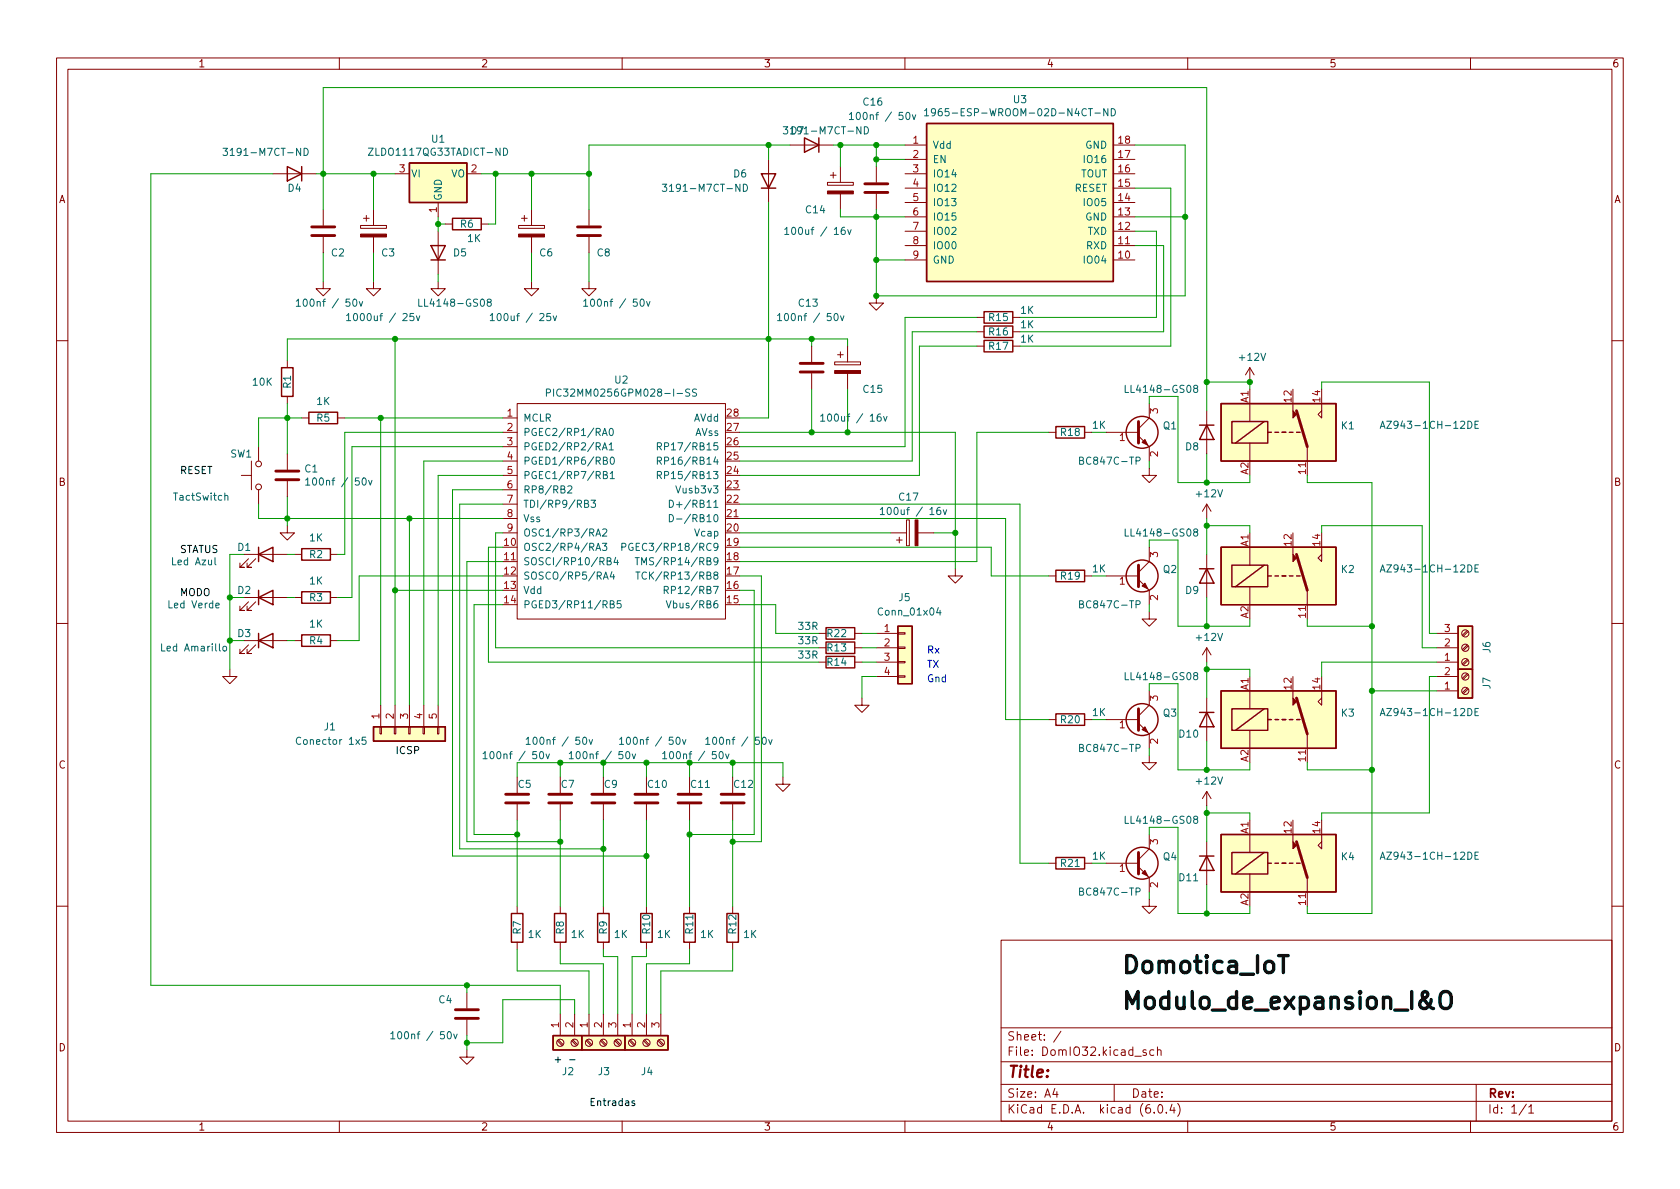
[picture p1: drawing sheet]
<svg xmlns="http://www.w3.org/2000/svg" width="297mm" height="210mm" viewBox="0 0 297 210" stroke-linecap="round" stroke-linejoin="round" font-family="sans-serif">
<g fill="none" stroke="#840000" stroke-width=".18">
<path d="M10 10.2h277v190.1h-277zM12 12.2h273v186.1h-273zM60 10.2v2M110 10.2v2M160 10.2v2M210 10.2v2M260 10.2v2M48.3 30.7h7.6M57.1 37.1v2.8M63.8 39.9h4.5v.5h-4.5zM64.3 38.6h1M64.8 38.1v1"/>
<path d="M66 37.1v2.8M69.8 30.7h2.6M77.5 35.8v2.5M78.7 39.6h1.3M82.5 30.7h2.6M85.1 39.6h1.3M91.7 39.9h4.6v.5h-4.6zM92.2 38.6h1M92.7 38.1v1M94 37.1v2.8M104.1 37.1v2.8M135.9 28.2v7.6"/>
<path d="M139.7 25.6h7.6M146.3 32.3h4.6v.5h-4.6zM146.8 31h1M147.3 30.5v1M148.6 29.5v2.8M148.6 34.3v2.8M154.9 29.5v2.8M154.9 34.3v2.8M160 25.6h3.8M160 38.3h3.8M160 35.8h3.8M160 33.3h3.8"/>
<path d="M160 30.7h3.8M160 28.2h3.8M196.8 25.6h3.9M196.8 38.3h3.9M196.8 35.8h3.9M196.8 33.3h3.9M196.8 30.7h3.9M196.8 28.2h3.9M57.1 49.8v1.2h1.3l-1.3 1.3-1.2-1.3h1.2M57.1 41.9v2.8M66 49.8v1.2h1.3l-1.3 1.3-1.2-1.3h1.2M66 41.9v2.8"/>
<path d="M77.5 49.8v1.2h1.2l-1.2 1.3-1.3-1.3h1.3M77.5 40.9v7.6M94 49.8v1.2h1.2l-1.2 1.3-1.3-1.3h1.3M94 41.9v2.8M104.1 49.8v1.2h1.3l-1.3 1.3-1.2-1.3h1.2M104.1 41.9v2.8M154.9 52.3v1.3h1.3l-1.3 1.3-1.2-1.3h1.2M160 46h3.8M160 43.4h3.8M160 40.9h3.8M172.7 56.1h1.3M172.7 58.7h1.3"/>
<path d="M179.1 56.1h1.2M179.1 58.7h1.2M196.8 46h3.9M196.8 43.4h3.9M196.8 40.9h3.9M10 60.2h2M45.7 79v2.5M50.8 63.7v1.3M50.8 70.1v1.3M53.3 73.9h1.3M59.7 73.9h1.3M88.9 76.4h2.5"/>
<path d="M88.9 73.9h2.5M88.9 79h2.5M91.4 71.4h36.9v38.1h-36.9zM143.5 61.2v2.8M143.5 66v2.8M147.6 64h4.5v.5h-4.5zM148.1 62.7h1M148.6 62.2v1M149.9 61.2v2.8M149.9 66v2.8M172.7 61.2h1.3M179.1 61.2h1.2"/>
<path d="M185.4 76.4h1.3M191.8 76.4h1.2M195.6 76.4h5.7M201.3 77.1l1.9 1.9v2.5M203.2 71.4v2.5l-1.9 1.9M213.4 72.6v7.7M221 65v2.6M221 71.4v3.1M221 78.4v3.1M221 65l-.8 1.3M221 65l.7 1.3M228.6 71.4v1.2"/>
<path d="M231.1 79v5.1M233.7 72.6v1.3l-.7-.6zM233.7 71.4v1.2M285 60.2h2M42.7 84.1h1.7M43.2 98h7.6M43.9 98.8l-1.5 1.5h.8h-.8v-.7M44.4 81.5v5.1M45.2 98.8l-1.5 1.5h.7h-.7v-.7M45.7 86.6v2.5M50.8 93v1.2h1.3l-1.3 1.3-1.3-1.3h1.3M50.8 80.3v2.8"/>
<path d="M50.8 85.1v2.8M52.1 98h1.2M58.4 98h1.3M88.9 94.2h2.5M88.9 99.3h2.5M88.9 91.7h2.5M88.9 81.5h2.5M88.9 84.1h2.5M88.9 86.6h2.5M88.9 89.1h2.5M128.3 91.7h2.5M157.5 94.2h2.8"/>
<path d="M158.5 95.5h1M159 95v1M160.3 91.9h.5v4.6h-.5zM162.3 94.2h2.8M203.2 82.8v1.3h1.3l-1.3 1.2-1.3-1.2h1.3M203.2 96.8v2.5l-1.9 1.9M213.4 89.1v2.6M213.4 98v7.7M213.4 89.1l-.8 1.3M213.4 89.1l.7 1.3M221 96.8v3.1M228.6 96.8v1.2"/>
<path d="M233.7 98v1.3l-.7-.6zM233.7 96.8v1.2M10 110.2h2M40.6 118.4v1.2h1.3l-1.3 1.3-1.2-1.3h1.2M43.2 113.3h7.6M43.2 105.7h7.6M43.9 106.4l-1.5 1.5h.8h-.8v-.7M43.9 114l-1.5 1.6h.8h-.8v-.8M45.2 106.4l-1.5 1.5h.7h-.7v-.7M45.2 114l-1.5 1.6h.7h-.7v-.8M52.1 113.3h1.2M52.1 105.7h1.2"/>
<path d="M58.4 113.3h1.3M58.4 105.7h1.3M144.8 112h1.2M144.8 114.5h1.2M144.8 117.1h1.2M151.1 112h1.3M151.1 114.5h1.3M151.1 117.1h1.3M154.9 112h3.8M154.9 114.5h3.8M154.9 117.1h3.8M154.9 119.6h3.8"/>
<path d="M158.7 119.5h1.3v.3h-1.3zM158.7 117h1.3v.2h-1.3zM158.7 114.4h1.3v.3h-1.3zM158.7 111.9h1.3v.2h-1.3zM168.9 100.6v1.2h1.3l-1.3 1.3-1.3-1.3h1.3M185.4 101.8h1.3M191.8 101.8h1.2M195.6 101.8h5.7M201.3 102.5l1.9 1.9v2.5M203.2 108.2v1.3h1.3l-1.3 1.2-1.3-1.2h1.3M213.4 114.5v2.6M213.4 114.5l-.8 1.3"/>
<path d="M213.4 114.5l.7 1.3M221 103.8v3.1M231.1 104.4v5.1M254 112h3.8M254 114.5h3.8M254 117.1h3.8M254 119.6h3.8M259.4 111.5l-.9 .8M259.4 114l-.9 .9M259.4 116.6l-.9 .8M259.4 119.1l-.9 .9M259.6 111.7l-.9 .8"/>
<path d="M259.6 114.2l-.9 .9M259.6 116.8l-.9 .8M259.6 119.3l-.9 .8M285 110.2h2M67.2 128.5h.2v1.3h-.2zM67.3 124.7v3.8M69.7 128.5h.3v1.3h-.3zM69.8 124.7v3.8M72.3 128.5h.2v1.3h-.2zM72.4 124.7v3.8M74.8 128.5h.3v1.3h-.3zM74.9 124.7v3.8"/>
<path d="M77.3 128.5h.3v1.3h-.3zM77.5 124.7v3.8M91.4 137.4v2.8M99.1 137.4v2.8M106.7 137.4v2.8M114.3 137.4v2.8M121.9 137.4v2.8M129.5 137.4v2.8M138.4 137.4v1.3h1.3l-1.3 1.2-1.2-1.2h1.2M152.4 123.4v1.3h1.3l-1.3 1.3-1.3-1.3h1.3M185.4 127.2h1.3M191.8 127.2h1.2"/>
<path d="M195.6 127.2h5.7M201.3 127.9l1.9 1.9v2.5M203.2 133.6v1.3h1.3l-1.3 1.2-1.3-1.2h1.3M203.2 122.2v2.5l-1.9 1.9M213.4 139.9l-.8 1.3M213.4 123.4v7.7M213.4 139.9v2.6M213.4 139.9l.7 1.3M221 122.2v3.1M221 129.2v3.1M228.6 122.2v1.2M231.1 129.8v5.1"/>
<path d="M233.7 123.4v1.3l-.7-.6zM233.7 122.2v1.2M254 122.2h3.8M259.4 121.7l-.9 .8M259.6 121.8l-.9 .9M91.4 142.2v2.8M99.1 142.2v2.8M106.7 142.2v2.8M114.3 142.2v2.8M121.9 142.2v2.8M129.5 142.2v2.8M185.4 152.6h1.3"/>
<path d="M191.8 152.6h1.2M195.6 152.6h5.7M201.3 153.3l1.9 1.9v2.5M203.2 159v1.3h1.3l-1.3 1.2-1.3-1.2h1.3M203.2 147.6v2.5l-1.9 1.9M213.4 148.8v7.7M221 147.6v3.1M221 154.6v3.1M228.6 147.6v1.2M231.1 155.2v5.1M233 149.5l.7-.7v1.3zM233.7 147.6v1.2"/>
<path d="M10 160.2h2M82.5 175.5v2.8M91.4 160.3v1.2M91.4 166.6v1.3M99.1 160.3v1.2M99.1 166.6v1.3M99.1 179.3v3.8M101.6 179.3v3.8M104.1 179.3v3.8M106.7 160.3v1.2M106.7 166.6v1.3M106.7 179.3v3.8"/>
<path d="M109.2 179.3v3.8M111.8 179.3v3.8M114.3 160.3v1.2M114.3 166.6v1.3M114.3 179.3v3.8M116.8 179.3v3.8M121.9 160.3v1.2M121.9 166.6v1.3M129.5 160.3v1.2M129.5 166.6v1.3M177 166.3h108v32h-108zM285 160.2h2"/>
<path d="M60 198.3v2M82.5 185.7v1.2h1.3l-1.3 1.3-1.2-1.3h1.2M82.5 180.3v2.8M98.6 184l.8 .9M98.7 183.9l.9 .8M101.1 184l.8 .9M101.3 183.9l.8 .8M103.6 184l.9 .9M103.8 183.9l.8 .8M106.2 184l.8 .9M106.3 183.9l.9 .8M108.7 184l.9 .9"/>
<path d="M108.9 183.9l.8 .8M110 198.3v2M111.3 184l.8 .9M111.4 183.9l.9 .8M113.8 184l.8 .9M114 183.9l.8 .8M116.3 184l.9 .9M116.5 183.9l.8 .8M160 198.3v2M177 194.8h108M177 191.8h108M177 187.8h108"/>
<path d="M177 181.8h108M186.5 192.5l-.4 1h1M186.9 193v1M187.6 182.4l-1.3 1.9M197 191.8v3M202.6 185.7l-.3-.1-.2 .2v.3l.5 .1v.4h-.5M204 185.7l-.4-.1-.3 .3v.4l.1 .3h.6M204.1 196.7v.1M204.6 185.8l.3-.2 .3 .1 .1 .9M204.6 185.1v1.5M204.9 195.4l.2-.1a.81 .81 0 0 1 .6 .7 .81 .81 0 0 1-.3 .8h-.2a.81 .81 0 0 1-.6-.6 .81 .81 0 0 1 .3-.8zM206.2 196.7v.1"/>
<path d="M207.2 195.3l-.3 1h.9M207.6 195.8v1M208.2 195.1a1.72 1.72 0 0 1 0 2.3M210 198.3v2M260 198.3v2M261 191.8v6.5M269.9 195.3l-1.3 1.9M270.3 195.8l.4-.5v1.5M270.3 196.8h.9"/>
<circle cx="45.7" cy="86.1" r=".51"/>
<circle cx="45.7" cy="82" r=".51"/>
<circle cx="259.1" cy="117.1" r=".63"/>
<circle cx="259.1" cy="119.6" r=".63"/>
<circle cx="259.1" cy="112" r=".63"/>
<circle cx="259.1" cy="114.5" r=".63"/>
<circle cx="259.1" cy="122.2" r=".63"/>
<circle cx="99.1" cy="184.4" r=".63"/>
<circle cx="101.6" cy="184.4" r=".63"/>
<circle cx="104.1" cy="184.4" r=".63"/>
<circle cx="106.7" cy="184.4" r=".63"/>
<circle cx="109.2" cy="184.4" r=".63"/>
<circle cx="111.8" cy="184.4" r=".63"/>
<circle cx="114.3" cy="184.4" r=".63"/>
<circle cx="116.8" cy="184.4" r=".63"/>
</g>
<g fill="none" stroke="#840000" stroke-width=".25">
<path d="M50.8 29.5l2.5 1.2-2.5 1.3zM53.3 29.5v2.5M72.4 28.8h10.1v7h-10.1zM80 38.6h5.1v2h-5.1zM134.6 30.7h2.6l-1.3 2.6zM134.6 33.3h2.6M142.2 24.4l2.6 1.2-2.6 1.3zM144.8 24.4v2.5M163.8 21.8h33v28h-33zM76.2 43.4h2.5l-1.2 2.6zM76.2 46h2.5M174 55.1h5.1v2h-5.1z"/>
<path d="M174 57.7h5.1v2h-5.1zM49.8 65h2v5.1h-2zM54.6 72.9h5.1v2h-5.1zM174 60.2h5.1v2h-5.1zM186.7 75.4h5.1v2.1h-5.1zM212.1 75.2h2.5M213.4 75.2l1.2 2.5h-2.5zM215.9 71.4h20.3v10.1h-20.3zM217.8 74.5h6.4v3.9h-6.4zM223.5 74.5l-5.1 3.9M224.2 76.4h.6M225.4 76.4h.7"/>
<path d="M226.7 76.4h.6M228 76.4h.6M229.2 76.4h.7M45.7 98l2.6-1.2v2.5zM45.7 96.8v2.5M53.3 97h5.1v2.1h-5.1zM215.9 96.8h20.3v10.1h-20.3zM217.8 99.9h6.4v3.9h-6.4zM223.5 99.9l-5.1 3.9M45.7 105.7l2.6-1.3v2.5zM45.7 113.3l2.6-1.3v2.5zM45.7 104.4v2.5"/>
<path d="M45.7 112v2.5M53.3 112.3h5.1v2h-5.1zM53.3 104.6h5.1v2.1h-5.1zM146 111h5.1v2h-5.1zM146 113.5h5.1v2.1h-5.1zM146 116.1h5.1v2h-5.1zM158.7 110.7h2.6v10.2h-2.6zM186.7 100.8h5.1v2.1h-5.1zM212.1 100.6h2.5M213.4 100.6l1.2 2.5h-2.5zM224.2 101.8h.6M225.4 101.8h.7"/>
<path d="M226.7 101.8h.6M228 101.8h.6M229.2 101.8h.7M257.8 110.7h2.5v7.7h-2.5zM257.8 118.4h2.5v5h-2.5zM66 128.5h12.7v2.6h-12.7zM186.7 126.2h5.1v2.1h-5.1zM212.1 126h2.5M213.4 126l1.2 2.5h-2.5zM215.9 122.2h20.3v10.1h-20.3zM217.8 125.3h6.4v3.9h-6.4zM223.5 125.3l-5.1 3.9"/>
<path d="M224.2 127.2h.6M225.4 127.2h.7M226.7 127.2h.6M228 127.2h.6M229.2 127.2h.7M186.7 151.6h5.1v2.1h-5.1zM212.1 151.4h2.5M213.4 151.4l1.2 2.5h-2.5zM215.9 147.6h20.3v10.1h-20.3zM217.8 150.7h6.4v3.9h-6.4zM223.5 150.7l-5.1 3.9M224.2 152.6h.6"/>
<path d="M225.4 152.6h.7M226.7 152.6h.6M228 152.6h.6M229.2 152.6h.7M90.4 161.5h2.1v5.1h-2.1zM98 161.5h2.1v5.1h-2.1zM105.7 161.5h2v5.1h-2zM113.3 161.5h2v5.1h-2zM120.9 161.5h2v5.1h-2zM128.5 161.5h2.1v5.1h-2.1zM97.8 183.1h5.1v2.6h-5.1zM102.9 183.1h7.6v2.6h-7.6z"/>
<path d="M110.5 183.1h7.6v2.6h-7.6z"/>
<circle cx="201.9" cy="76.4" r="2.82"/>
<circle cx="201.9" cy="101.8" r="2.82"/>
<circle cx="201.9" cy="127.2" r="2.82"/>
<circle cx="201.9" cy="152.6" r="2.82"/>
</g>
<g fill="#ffffc2" stroke="#ffffc2" stroke-width=".18">
<path d="M158.7 110.7h2.6v10.2h-2.6z"/>
<path d="M215.9 71.4h20.3v10.1h-20.3z"/>
<path d="M215.9 96.8h20.3v10.1h-20.3z"/>
<path d="M215.9 147.6h20.3v10.1h-20.3z"/>
<path d="M163.8 21.8h33v28h-33z"/>
<path d="M257.8 110.7h2.5v7.7h-2.5z"/>
<path d="M257.8 118.4h2.5v5h-2.5z"/>
<path d="M215.9 122.2h20.3v10.1h-20.3z"/>
<path d="M72.4 28.8h10.1v7h-10.1z"/>
<path d="M110.5 183.1h7.6v2.6h-7.6z"/>
<path d="M102.9 183.1h7.6v2.6h-7.6z"/>
<path d="M97.8 183.1h5.1v2.6h-5.1z"/>
<path d="M66 128.5h12.7v2.6h-12.7z"/>
</g>
<g fill="none" stroke="#006464" stroke-width=".18">
<path d="M160.3 20l.2-.1a.68 .68 0 0 1 .4 .6 .68 .68 0 0 1-.4 .6l-.2-.1-.1-.3zM163.5 19.6l.3-.4v1.3M165.4 19.8l-.2 .2-.4-.1-.1-.1 .1-.5 .4-.1 .1 .1a.84 .84 0 0 1-.3 1.2h-.2M166.5 19.2l-.4 .1a.86 .86 0 0 0 0 1.2l.5-.1v-.5l-.2-.2-.4 .1-.1 .1M195.9 19.2v1.3l-.7-1.3v1.3M196.5 19.2a.64 .64 0 0 1 .7 .6 .64 .64 0 0 1-.7 .7zM39.4 26.2h.8l-.4 .5 .4 .1v.6l-.2 .1-.6-.1M53.8 26.2a.64 .64 0 0 1 .7 .7 .64 .64 0 0 1-.7 .6zM65.1 26.2h.9l-.9 1.3h.9M89 26.2a.64 .64 0 0 1 .8 .6 .64 .64 0 0 1-.8 .7zM117.1 32.6h.8l-.4 .5 .3 .1v.5l-.2 .1-.5-.1M131.4 32.6a.64 .64 0 0 1 .8 .6 .64 .64 0 0 1-.8 .6z"/>
<path d="M138.5 22.4h.8l-.4 .5 .3 .1v.6l-.2 .1-.5-.1M150.2 20.2l.3-.3v1.2M150.2 21.1h.7M152.8 22.4a.64 .64 0 0 1 .8 .6 .64 .64 0 0 1-.8 .7zM161.3 20.3l.3 .8 .3-.8M163.5 20.5h.7M52.4 53.3l.4-.4v1.3M52.4 54.2h.7M61.3 55.8l.3-.4v1.3M61.3 56.7h.7M62.5 53l.2-.1a.68 .68 0 0 1 .4 .6 .68 .68 0 0 1-.4 .7l-.2-.2-.1-.3zM63.5 53.3l.3 .9 .3-.9"/>
<path d="M73.1 55.4h-.6v.6l.2-.1 .4 .1 .1 .2-.1 .4-.1 .1-.5-.1M73.6 55.9l.3 .8 .3-.8M74 52.9v1.3h.6M86.4 53.4l-.3-.2 .1-.2 .2-.1 .3 .1 .2 .1-.1 .2-.5 .2-.2 .2v.2l.3 .3 .3-.1 .2-.2-.1-.3-.2-.2M86.7 55.8l.3-.4v1.3M86.7 56.7h.7M97.3 55.4h-.6v.6l.1-.1 .5 .1 .1 .2-.1 .4-.2 .1-.4-.1M97.8 55.9l.3 .8 .3-.8M103.2 53.3l.4-.4v1.3M103.2 54.2h.7M113.3 53l.2-.1a.68 .68 0 0 1 .4 .6 .68 .68 0 0 1-.4 .7l-.2-.2-.1-.3zM114.3 53.3l.3 .9 .3-.9"/>
<path d="M137.5 55.8l.3-.4v1.3M137.5 56.7h.7M138.8 40.6l.3-.4v1.3M138.8 41.5h.7M147.6 55.6l.2-.2a.68 .68 0 0 1 .4 .7 .68 .68 0 0 1-.4 .6l-.2-.1-.1-.4zM148.6 55.9l.3 .8 .3-.8M149.3 40.2l-.3 .1a.85 .85 0 0 0 0 1.2l.4-.2 .1-.4-.3-.2h-.3l-.2 .2M149.9 40.6l.3 .9 .3-.9M96.6 69.5l.6-.1 .1-.2v-.3l-.7-.1v1.3M97.9 68.8v1.3M106.5 77l.4-1.2 .4 1.2M106.5 79.6l.4-1.3 .4 1.3"/>
<path d="M106.6 76.7h.6M106.6 79.2h.6M107.7 78.7l.4-.4v1.3M107.7 79.6h.7M107.9 75.8h.1a.68 .68 0 0 1 .5 .6 .68 .68 0 0 1-.5 .6 .84 .84 0 0 1-.1-1.2zM116.2 79l.6-.1 .2-.2-.1-.3-.7-.1v1.3M116.5 79l.5 .6M122 68.9l-.5-.1-.2 .1v.4l.5 .2 .2 .3-.3 .3-.5-.1M123.2 68.9l-.5-.1-.2 .1v.4l.5 .2 .2 .3-.3 .3-.5-.1M145.1 73.6l.4-.4v1.3M145.1 74.5h.7M155.7 73.2l-.4 .1a.85 .85 0 0 0 0 1.2l.4-.1 .1-.5-.2-.2-.4 .1-.1 .1"/>
<path d="M156.2 73.6l.3 .9 .3-.9M198.9 68.1v1.3h.7M211.3 68.7l-.3-.3 .1-.1 .2-.2 .3 .1 .2 .2-.1 .2-.5 .1-.2 .2v.3l.3 .2h.2l.3-.2-.1-.4-.2-.1M244 75.8l.5-1.3 .4 1.3M244.2 75.4h.6M260.8 75.1h.4M261.4 74.5h-.6v1.3h.6M38 98.6v1.1l.2 .2M39.8 87.7l.1-.1 .3 .1 .1 .8M54 84.9l.4-.4v1.3M54 85.8h.8M64.1 84.6l.2-.1a.68 .68 0 0 1 .5 .7 .68 .68 0 0 1-.5 .6l-.2-.1-.1-.4z"/>
<path d="M65.2 84.9l.3 .9 .3-.9M100.4 86l.5-.1 .2 .4-.8 .9h.8M103.4 89.1l.5-.1 .1-.2v-.2l-.6-.1v1.2h.4l.2-.1 .1-.3-.3-.2M104.5 88.5h.8l-.4 .4 .3 .2v.5l-.1 .1-.6-.1M105.4 97.3l.4-1.2 .4 1.2M105.4 94.8l.4-1.3 .4 1.3M105.5 97h.6M105.5 94.4h.6M106.5 96.1h.8l-.4 .5 .3 .1v.5l-.2 .1-.5-.1M106.6 93.7l.4-.2 .3 .4-.8 .9h.8M106.7 81.4h.5l.1-.2v-.2l-.6-.2v1.3h.5l.1-.1 .1-.3-.3-.3M106.7 84l.5-.1 .1-.2v-.2l-.6-.1v1.2h.5l.1-.1 .1-.3-.3-.2"/>
<path d="M107.3 99.2h.6l.1-.2v-.3l-.7-.1v1.3h.5l.2-.1 .1-.3-.3-.3M107.9 83.7l.4-.3v1.2M107.9 84.6h.7M108 81l.2-.2a.68 .68 0 0 1 .4 .7 .68 .68 0 0 1-.4 .6l-.2-.1-.1-.4zM108.9 98.6l-.3 .9h.7M109.2 99v.9M109.9 96.7h.6l.2-.2-.1-.3-.7-.1v1.2M111.9 96.1a.59 .59 0 0 0-.8 .6 .59 .59 0 0 0 .8 .6v-.5h-.2M112.3 98.6h.7M112.7 98.6v1.3M113.4 99.9v-1.3l.5 .9 .4-.9v1.3M116.2 84h.6l.2-.2-.1-.3-.7-.1v1.2"/>
<path d="M116.2 81.5l.6-.1 .2-.1-.1-.3-.7-.2v1.3M116.5 84l.5 .6M116.5 81.5l.5 .6M118.3 91a.64 .64 0 0 1 .8 .6 .64 .64 0 0 1-.8 .7zM118.3 88.5a.64 .64 0 0 1 .8 .6 .64 .64 0 0 1-.8 .6zM119.6 91.8h1M155.6 90.1l.4-.4v1.3M155.6 91h.8M166.2 89.7l-.3 .1a.86 .86 0 0 0 0 1.2l.4-.1 .1-.5-.3-.2h-.2l-.3 .2M166.8 90.1l.3 .9 .3-.9M190.9 81.4h.5l.1-.2v-.2l-.6-.2v1.3h.5l.1-.1 .1-.3-.3-.3M198.9 93.5v1.3h.7"/>
<path d="M200.9 81.5l.6-.1 .1-.1-.1-.3-.6-.2v1.3M211.3 94.1l-.3-.3 .1-.1 .2-.2 .3 .1 .2 .2-.1 .2-.5 .1-.2 .2v.3l.3 .2h.2l.3-.2-.1-.4-.2-.1M261.4 99.9h-.6v1.3h.6M38.2 107.1l.6-.1-.1-.3h-.4l-.1 .1v.6h.5M39.5 114.4l.1-.1 .4 .1 .1 .5-.2 .2h-.3l-.1-.1zM106.7 102.4l.4-1.2 .4 1.2M106.8 102.1h.6M107.9 106.8h.5l.2-.2-.1-.2-.6-.2v1.3h.5l.2-.1v-.3l-.3-.3M108.2 101.1l-.3 .9h.8M108.5 101.6v.8M109.8 106.2h-.6l-.1 .6 .2-.1 .4 .1 .1 .2v.4l-.2 .1-.5-.1M112.4 101.2h.7"/>
<path d="M112.8 101.2v1.2M114.3 101.3a.6 .6 0 0 0-.8 .4 .6 .6 0 0 0 .6 .7l.2-.1M117.4 104.4l.6-.1 .2-.2-.1-.3-.7-.1v1.3M117.7 104.4l.5 .6M117.8 106.2l.4 1.3 .5-1.3M165.9 107.4l-.3 .9h.8M166.2 107.9v.9M190.9 106.8h.5l.1-.2v-.2l-.6-.2v1.3h.5l.1-.1 .1-.3-.3-.3M198.9 118.9v1.3h.7M200.9 106.9l.6-.1 .1-.1-.1-.3-.6-.2v1.3M211.3 119.5l-.3-.3 .1-.1 .2-.2 .3 .1 .2 .2-.1 .2-.5 .1-.2 .2v.3l.3 .2h.2l.3-.2-.1-.4-.2-.1M244 101.2l.5-1.3 .4 1.3"/>
<path d="M244.2 100.8h.6M260.8 100.5h.4M53.2 130.5a.6 .6 0 0 0-.9 .4 .6 .6 0 0 0 .6 .7l.3-.1M64.7 130.4h-.6l-.1 .6 .2-.2 .4 .1 .1 .2v.4l-.2 .1-.5-.1M85.4 133.3l.4-.4v1.3M85.4 134.2h.7M93 130.7l.4-.3v1.2M93 131.6h.8M95.5 133l.2-.1a.68 .68 0 0 1 .4 .6 .68 .68 0 0 1-.4 .7l-.2-.1-.1-.4zM96.5 133.3l.3 .9 .3-.9M100.7 133.3l.3-.4v1.3M100.7 134.2h.7"/>
<path d="M103.1 130.5l.2-.1a.68 .68 0 0 1 .5 .6 .68 .68 0 0 1-.5 .6l-.2-.1-.1-.4zM104.2 130.8l.3 .8 .3-.8M109.5 130.7l.4-.3v1.2M109.5 131.6h.8M110.8 133l.1-.1a.68 .68 0 0 1 .5 .6 .68 .68 0 0 1-.5 .7l-.1-.1-.2-.4zM111.8 133.3l.3 .9 .3-.9M117.2 133.3l.3-.4v1.3M117.2 134.2h.7M119.6 130.5l.2-.1a.68 .68 0 0 1 .5 .6 .68 .68 0 0 1-.5 .6l-.2-.1-.1-.4zM120.7 130.8l.3 .8 .3-.8M124.8 130.7l.3-.3v1.2M124.8 131.6h.7"/>
<path d="M127.3 133l.1-.1a.68 .68 0 0 1 .5 .6 .68 .68 0 0 1-.5 .7l-.1-.1-.2-.4zM128.3 133.3l.3 .9 .3-.9M134.9 130.5l.2-.1a.68 .68 0 0 1 .4 .6 .68 .68 0 0 1-.4 .6l-.2-.1-.1-.4zM135.9 130.8l.3 .8 .3-.8M190.9 132.2h.5l.1-.2v-.2l-.6-.2v1.3h.5l.1-.1 .1-.3-.3-.3M200.9 132.3l.6-.1 .1-.1-.1-.3-.6-.2v1.3M244 126.6l.5-1.3 .4 1.3M244.2 126.2h.6M260.8 125.9h.4M261.4 125.3h-.6v1.3h.6M190.9 157.6h.5l.1-.2v-.2l-.6-.2v1.3h.5l.1-.1 .1-.3-.3-.3M198.9 144.3v1.3h.7"/>
<path d="M200.9 157.7l.6-.1 .1-.1-.1-.3-.6-.2v1.3M211.3 144.9l-.3-.3 .1-.1 .2-.2 .3 .1 .2 .2-.1 .2-.5 .1-.2 .2v.3l.3 .2h.2l.3-.2-.1-.4-.2-.1M244 152l.5-1.3 .4 1.3M244.2 151.6h.6M260.8 151.3h.4M261.4 150.7h-.6v1.3h.6M69.1 182.8l.4-.4v1.3M69.1 183.7h.7M79.2 182.6l.2-.2a.68 .68 0 0 1 .4 .7 .68 .68 0 0 1-.4 .6l-.2-.1-.1-.4zM80.2 182.9l.3 .8 .3-.8"/>
</g>
<g fill="none" stroke="#840000" stroke-width=".51">
<path d="M152.9 34h4.1M152.9 32.5h4.1M55.1 41.7h4.1M55.1 40.1h4.1M102.1 41.7h4.1M102.1 40.1h4.1M141.5 65.8h4M141.5 64.3h4M201.3 74.5v3.9M229.2 72.6l1.9 6.4M48.8 84.8h4M48.8 83.3h4"/>
<path d="M201.3 99.9v3.9M229.2 98l1.9 6.4M201.3 125.3v3.9M229.2 123.4l1.9 6.4M89.4 142h4.1M89.4 140.5h4.1M97 142h4.1M97 140.5h4.1M104.6 142h4.1M104.6 140.5h4.1M112.3 142h4M112.3 140.5h4"/>
<path d="M119.9 142h4.1M119.9 140.5h4.1M127.5 142h4.1M127.5 140.5h4.1M201.3 150.7v3.9M229.2 148.8l1.9 6.4M80.5 178.6h4.1M80.5 180.1h4.1"/>
</g>
<g fill="#840000" stroke="#840000" stroke-width=".18">
<path d="M228.6 72.6l.6 .7-.6 .6z"/>
<path d="M228.6 98l.6 .7-.6 .6z"/>
<path d="M63.8 41.4h4.5v.5h-4.5z"/>
<path d="M228.6 148.8l.6 .7-.6 .6z"/>
<path d="M201.9 78.2l.5-.5 .5 1z"/>
<path d="M228.6 123.4l.6 .7-.6 .6z"/>
<path d="M161.8 91.9h.5v4.6h-.5z"/>
<path d="M201.9 154.4l.5-.5 .5 1z"/>
<path d="M147.6 65.5h4.5v.5h-4.5z"/>
<path d="M91.7 41.4h4.6v.5h-4.6z"/>
<path d="M202.4 128.5l.5 1-1-.5z"/>
<path d="M201.9 103.6l.5-.5 .5 1z"/>
<path d="M146.3 33.8h4.6v.5h-4.6z"/>
</g>
<path d="M226.1 169h1.7M254.7 175.8a1.01 1.01 0 0 1 1.2-.5 1.01 1.01 0 0 1 .7 1v1a1 1 0 0 1-1 1.1 1 1 0 0 1-1-1.1v-1z" fill="none" stroke="#0f0f0f" stroke-width=".6"/>
<path d="M100.7 187.4h1M112.2 194.7h-.3l-.2 .1 .1 .2 .4 .1v.3h-.5" fill="none" stroke="#0f0f0f" stroke-width=".18"/>
<g fill="none" stroke="#009600" stroke-width=".18">
<path d="M48.3 30.7h-21.6v143.5h72.4v5.1M55.9 30.7h13.9M57.1 37.1v-21.6h156.3v57.1M66 30.7v6.4M77.5 38.3v2.6M77.5 39.6h1.2M85.1 30.7h19M87.6 30.7v8.9h-1.2M94 30.7v6.4M135.9 25.6v2.6M135.9 35.8v38.1h-5.1M139.7 25.6h-35.6v11.5"/>
<path d="M147.3 25.6h12.7M148.6 37.1v1.2h11.4M148.6 25.6v3.9M154.9 25.6v3.9M154.9 28.2h5.1M200.7 25.6h8.8v26.7h-54.6v-15.2M200.7 33.3h6.3v27.9h-26.7M200.7 38.3h8.8M57.1 44.7v5.1M66 44.7v5.1M69.8 59.9v64.8M77.5 48.5v1.3"/>
<path d="M94 44.7v5.1M104.1 44.7v5.1M143.5 59.9v1.3M154.9 46h5.1M172.7 58.7h-11.4v22.8h-30.5M172.7 56.1h-12.7v22.9h-29.2M200.7 40.9h3.8v15.2h-24.2M200.7 43.4h5v15.3h-25.4M50.8 71.4v8.9M53.3 73.9h-7.6v5.1M61 73.9h27.9M67.3 73.9v50.8"/>
<path d="M88.9 76.4h-27.9v21.6h-1.3M88.9 79h-26.7v26.7h-2.5M130.8 76.4h38.1v24.2M143.5 68.8v7.6M149.9 61.2v-1.3h-99.1v3.8M149.9 68.8v7.6M172.7 61.2h-10.1v22.9h-31.8M185.4 76.4h-12.7v22.9h-41.9M193 76.4h2.6M203.2 71.4v-1.3h5.1v15.2h12.7v-1.2M213.4 67.6h7.6v1.2M233.7 68.8v-1.2h19v44.4h1.3"/>
<path d="M43.2 98h-2.6v20.4M45.7 89.1v2.6h43.2M50.8 98h1.3M50.8 87.9v5.1M72.4 91.7v33M88.9 94.2h-1.3v20.3h57.2M88.9 99.3h-6.4v49.5h16.6M88.9 96.8h-2.5v20.3h58.4M88.9 89.1h-7.6v61h25.4M88.9 84.1h-11.4v40.6M88.9 81.5h-14v43.2M88.9 86.6h-8.9v64.8h34.3"/>
<path d="M130.8 89.1h49.5v63.5h5.1M130.8 91.7h47v35.5h7.6M130.8 96.8h44.5v5h10.1M130.8 94.2h26.7M165.1 94.2h3.8M203.2 96.8v-1.3h5.1v15.2h12.7v-1.2M203.2 81.5v1.3M213.4 80.3v5M213.4 91.7v6.3M213.4 93h7.6v1.2M231.1 84.1v1.2h11.5v76.2h-11.5v-1.2M233.7 94.2v-1.2h17.8v21.5h2.5"/>
<path d="M40.6 113.3h2.6M40.6 105.7h2.6M50.8 113.3h1.3M50.8 105.7h1.3M69.8 104.4h19.1M88.9 101.8h-25.4v11.5h-3.8M88.9 106.9h-5.1v40.7h7.6M130.8 106.9h6.4v5.1h7.6M130.8 101.8h3.8v47h-5.1M130.8 104.4h2.5v43.2h-11.4M152.4 114.5h2.5M152.4 112h2.5"/>
<path d="M152.4 117.1h2.5M154.9 119.6h-2.5v3.8M193 101.8h2.6M203.2 106.9v1.3M213.4 105.7v5M213.4 117.1v6.3M213.4 118.4h7.6v1.2M231.1 109.5v1.2h11.5M254 119.6h-1.3v24.2h-19v1.2M254 117.1h-20.3v2.5M91.4 137.4v-2.5h47v2.5M99.1 134.9v2.5"/>
<path d="M106.7 134.9v2.5M114.3 134.9v2.5M121.9 134.9v2.5M129.5 134.9v2.5M193 127.2h2.6M203.2 122.2v-1.3h5.1v15.2h12.7v-1.2M203.2 132.3v1.3M213.4 131.1v5M231.1 134.9v1.2h11.5M242.6 122.2h11.4M91.4 145v15.3M99.1 145v15.3"/>
<path d="M106.7 145v15.3M114.3 145v15.3M121.9 145v15.3M129.5 145v15.3M193 152.6h2.6M203.2 147.6v-1.3h5.1v15.2h12.7v-1.2M203.2 157.7v1.3M213.4 142.5v6.3M213.4 156.5v5M213.4 143.8h7.6v1.2M82.5 174.2v1.3M91.4 167.9v3.8h12.7v7.6"/>
<path d="M99.1 167.9v2.5h7.6v8.9M101.6 179.3v-2.5h-12.7v7.6h-6.4M106.7 167.9v1.3h2.5v10.1M114.3 167.9v1.3h-2.5v10.1M121.9 167.9v2.5h-7.6v8.9M129.5 167.9v3.8h-12.7v7.6M82.5 183.1v2.6"/>
</g>
<g fill="#009600" stroke="#009600" stroke-width=".18">
<circle cx="213.4" cy="85.3" r=".46"/>
<circle cx="213.4" cy="93" r=".46"/>
<circle cx="209.5" cy="38.3" r=".46"/>
<circle cx="221" cy="67.6" r=".46"/>
<circle cx="213.4" cy="67.6" r=".46"/>
<circle cx="242.6" cy="110.7" r=".46"/>
<circle cx="213.4" cy="118.4" r=".46"/>
<circle cx="213.4" cy="110.7" r=".46"/>
<circle cx="213.4" cy="161.5" r=".46"/>
<circle cx="121.9" cy="147.6" r=".46"/>
<circle cx="129.5" cy="148.8" r=".46"/>
<circle cx="143.5" cy="59.9" r=".46"/>
<circle cx="213.4" cy="136.1" r=".46"/>
<circle cx="242.6" cy="136.1" r=".46"/>
<circle cx="242.6" cy="122.2" r=".46"/>
<circle cx="213.4" cy="143.8" r=".46"/>
<circle cx="168.9" cy="94.2" r=".46"/>
<circle cx="129.5" cy="134.9" r=".46"/>
<circle cx="121.9" cy="134.9" r=".46"/>
<circle cx="149.9" cy="76.4" r=".46"/>
<circle cx="143.5" cy="76.4" r=".46"/>
<circle cx="154.9" cy="52.3" r=".46"/>
<circle cx="154.9" cy="46" r=".46"/>
<circle cx="154.9" cy="25.6" r=".46"/>
<circle cx="154.9" cy="28.2" r=".46"/>
<circle cx="154.9" cy="38.3" r=".46"/>
<circle cx="148.6" cy="25.6" r=".46"/>
<circle cx="57.1" cy="30.7" r=".46"/>
<circle cx="66" cy="30.7" r=".46"/>
<circle cx="94" cy="30.7" r=".46"/>
<circle cx="104.1" cy="30.7" r=".46"/>
<circle cx="72.4" cy="91.7" r=".46"/>
<circle cx="69.8" cy="59.9" r=".46"/>
<circle cx="67.3" cy="73.9" r=".46"/>
<circle cx="50.8" cy="91.7" r=".46"/>
<circle cx="87.6" cy="30.7" r=".46"/>
<circle cx="77.5" cy="39.6" r=".46"/>
<circle cx="50.8" cy="73.9" r=".46"/>
<circle cx="135.9" cy="25.6" r=".46"/>
<circle cx="135.9" cy="59.9" r=".46"/>
<circle cx="114.3" cy="151.4" r=".46"/>
<circle cx="99.1" cy="148.8" r=".46"/>
<circle cx="91.4" cy="147.6" r=".46"/>
<circle cx="99.1" cy="134.9" r=".46"/>
<circle cx="114.3" cy="134.9" r=".46"/>
<circle cx="106.7" cy="134.9" r=".46"/>
<circle cx="40.6" cy="113.3" r=".46"/>
<circle cx="40.6" cy="105.7" r=".46"/>
<circle cx="106.7" cy="150.1" r=".46"/>
<circle cx="82.5" cy="174.2" r=".46"/>
<circle cx="82.5" cy="184.4" r=".46"/>
<circle cx="69.8" cy="104.4" r=".46"/>
</g>
<g font-size="4.2" fill="#0f0f0f">
<text x="198.1" y="172.1">Domotica_IoT</text>
<text x="198.1" y="178.5">Modulo_de_expansion_I&amp;O</text>
</g>
<text font-size="2.8" fill="#840000" x="178" y="190.6">Title:</text>
<g font-size="2.1" fill="#840000">
<text x="178" y="184">Sheet: /</text>
<text x="178" y="186.7">File: DomIO32.kicad_sch</text>
<text x="178" y="196.9">KiCad E.D.A. kicad (6.0.4)</text>
<text x="178" y="194.1">Size: A4</text>
<text x="200" y="194.1">Date:</text>
<text x="263" y="194.1">Rev:</text>
<text x="263" y="196.9">Id: 1/1</text>
</g>
<g font-size="1.8" fill="#840000">
<text x="35" y="11.9">1</text>
<text x="85" y="11.9">2</text>
<text x="135" y="11.9">3</text>
<text x="185" y="11.9">4</text>
<text x="235" y="11.9">5</text>
<text x="285" y="11.9">6</text>
<text x="10.3" y="35.9">A</text>
<text x="285.3" y="35.9">A</text>
<text x="10.3" y="85.9">B</text>
<text x="285.3" y="85.9">B</text>
<text x="10.3" y="135.9">C</text>
<text x="285.3" y="135.9">C</text>
<text x="10.3" y="185.9">D</text>
<text x="285.3" y="185.9">D</text>
<text x="35" y="199.9">1</text>
<text x="85" y="199.9">2</text>
<text x="135" y="199.9">3</text>
<text x="185" y="199.9">4</text>
<text x="235" y="199.9">5</text>
<text x="285" y="199.9">6</text>
</g>
<g font-size="1.8" fill="#006464">
<text x="139.8" y="23.7">3191-M7CT-ND</text>
<text x="139.8" y="23.7">D7</text>
<text x="151.5" y="21.2">100nf / 50v</text>
<text x="152.7" y="18.7">C16</text>
<text x="166.3" y="20.5">1965-ESP-WROOM-02D-N4CT-ND</text>
<text x="179.2" y="18.2">U3</text>
<text x="40.7" y="27.6">3191-M7CT-ND</text>
<text x="65.9" y="27.5">ZLDO1117QG33TADICT-ND</text>
<text x="76.3" y="25.2">U1</text>
<text x="164.8" y="26.3">Vdd</text>
<text x="164.8" y="28.8">EN</text>
<text x="191.9" y="26.3">GND</text>
<text x="192" y="28.8">IO16</text>
<text x="50.9" y="33.9">D4</text>
<text x="72.6" y="31.4">VI</text>
<text x="78.1" y="35.6" transform="rotate(-90 78.1 35.6)">GND</text>
<text x="79.7" y="31.4">VO</text>
<text x="118.4" y="33.9">3191-M7CT-ND</text>
<text x="129.7" y="31.4">D6</text>
<text x="164.8" y="31.4">IO14</text>
<text x="164.8" y="33.9">IO12</text>
<text x="189.9" y="33.9">RESET</text>
<text x="191" y="31.4">TOUT</text>
<text x="81.4" y="40.3">R6</text>
<text x="140.1" y="41.5">100uf / 16v</text>
<text x="142.5" y="37.7">C14</text>
<text x="164.8" y="36.4">IO13</text>
<text x="164.8" y="39">IO15</text>
<text x="164.8" y="41.5">IO02</text>
<text x="191.9" y="39">GND</text>
<text x="192" y="36.4">IO05</text>
<text x="192.3" y="41.5">TXD</text>
<text x="58.6" y="45.3">C2</text>
<text x="67.5" y="45.3">C3</text>
<text x="80.2" y="45.3">D5</text>
<text x="82.7" y="42.8">1K</text>
<text x="95.4" y="45.3">C6</text>
<text x="105.6" y="45.3">C8</text>
<text x="164.8" y="44.1">IO00</text>
<text x="164.8" y="46.6">GND</text>
<text x="192" y="46.6">IO04</text>
<text x="192.1" y="44.1">RXD</text>
<text x="53.7" y="54.2">100nf / 50v</text>
<text x="62.7" y="56.8">1000uf / 25v</text>
<text x="74.8" y="54.2">LL4148-GS08</text>
<text x="88" y="56.8">100uf / 25v</text>
<text x="104.5" y="54.2">100nf / 50v</text>
<text x="138.8" y="56.8">100nf / 50v</text>
<text x="141.3" y="54.2">C13</text>
<text x="174.9" y="56.8">R15</text>
<text x="174.9" y="59.3">R16</text>
<text x="180.5" y="55.5">1K</text>
<text x="180.5" y="58">1K</text>
<text x="174.9" y="61.8">R17</text>
<text x="180.5" y="60.6">1K</text>
<text x="219.3" y="63.8">+12V</text>
<text x="44.8" y="68.2">10K</text>
<text x="51.4" y="68.6" transform="rotate(-90 51.4 68.6)">R1</text>
<text x="56" y="71.6">1K</text>
<text x="98.5" y="70.1">PIC32MM0256GPM028-I-SS</text>
<text x="108.7" y="67.8">U2</text>
<text x="152.7" y="69.5">C15</text>
<text x="199.7" y="69.5">LL4148-GS08</text>
<text x="56" y="74.5">R5</text>
<text x="92.5" y="74.5">MCLR</text>
<text x="92.5" y="77.1">PGEC2/RP1/RA0</text>
<text x="122.6" y="74.5">AVdd</text>
<text x="122.8" y="77.1">AVss</text>
<text x="146.4" y="74.5">100uf / 16v</text>
<text x="187.6" y="77.1">R18</text>
<text x="193.2" y="75.8">1K</text>
<text x="205.7" y="75.9">Q1</text>
<text x="237.2" y="75.9">K1</text>
<text x="245.6" y="75.8">AZ943-1CH-12DE</text>
<text x="40.7" y="80.9">SW1</text>
<text x="53.9" y="83.5">C1</text>
<text x="92.5" y="79.6">PGED2/RP2/RA1</text>
<text x="92.5" y="82.2">PGED1/RP6/RB0</text>
<text x="117.8" y="82.2">RP16/RB14</text>
<text x="117.8" y="79.6">RP17/RB15</text>
<text x="191.4" y="82.2">BC847C-TP</text>
<text x="209.6" y="79.6">D8</text>
<text x="30.9" y="88.5">TactSwitch</text>
<text x="55.4" y="85.8">100nf / 50v</text>
<text x="92.5" y="84.7">PGEC1/RP7/RB1</text>
<text x="92.5" y="87.2">RP8/RB2</text>
<text x="92.5" y="89.8">TDI/RP9/RB3</text>
<text x="117.8" y="84.7">RP15/RB13</text>
<text x="119.9" y="89.8">D+/RB11</text>
<text x="120" y="87.2">Vusb3v3</text>
<text x="159" y="88.5">C17</text>
<text x="211.7" y="87.9">+12V</text>
<text x="54.7" y="95.7">1K</text>
<text x="92.5" y="92.3">Vss</text>
<text x="92.5" y="94.9">OSC1/RP3/RA2</text>
<text x="120.4" y="92.3">D-/RB10</text>
<text x="123" y="94.9">Vcap</text>
<text x="157" y="91.1">100uf / 16v</text>
<text x="199.7" y="94.9">LL4148-GS08</text>
<text x="30.6" y="99.9">Led Azul</text>
<text x="42" y="97.4">D1</text>
<text x="54.7" y="98.7">R2</text>
<text x="92.5" y="97.4">OSC2/RP4/RA3</text>
<text x="92.5" y="99.9">SOSCI/RP10/RB4</text>
<text x="112.3" y="97.4">PGEC3/RP18/RC9</text>
<text x="114.6" y="99.9">TMS/RP14/RB9</text>
<text x="193.2" y="101.2">1K</text>
<text x="205.7" y="101.3">Q2</text>
<text x="237.2" y="101.3">K2</text>
<text x="245.6" y="101.2">AZ943-1CH-12DE</text>
<text x="30" y="107.6">Led Verde</text>
<text x="42" y="105">D2</text>
<text x="54.7" y="106.3">R3</text>
<text x="54.7" y="103.3">1K</text>
<text x="92.5" y="102.5">SOSCO/RP5/RA4</text>
<text x="92.5" y="105">Vdd</text>
<text x="92.5" y="107.6">PGED3/RP11/RB5</text>
<text x="114.7" y="102.5">TCK/RP13/RB8</text>
<text x="118.8" y="105">RP12/RB7</text>
<text x="118.9" y="107.6">Vbus/RB6</text>
<text x="158.9" y="106.3">J5</text>
<text x="187.6" y="102.5">R19</text>
<text x="191.4" y="107.6">BC847C-TP</text>
<text x="209.6" y="105">D9</text>
<text x="42" y="112.6">D3</text>
<text x="54.7" y="113.9">R4</text>
<text x="54.7" y="111">1K</text>
<text x="141.2" y="111.4">33R</text>
<text x="141.2" y="113.9">33R</text>
<text x="146.3" y="112.6">R22</text>
<text x="155.6" y="108.8">Conn_01x04</text>
<text x="211.7" y="113.3">+12V</text>
<text x="28.9" y="115.2">Led Amarillo</text>
<text x="141.2" y="116.5">33R</text>
<text x="146.3" y="115.2">R13</text>
<text x="146.3" y="117.7">R14</text>
<text x="263.5" y="115.4" transform="rotate(-90 263.5 115.4)">J6</text>
<text x="199.7" y="120.3">LL4148-GS08</text>
<text x="263.5" y="121.8" transform="rotate(-90 263.5 121.8)">J7</text>
<text x="53" y="131.7">Conector 1x5</text>
<text x="57.3" y="129.2">J1</text>
<text x="94.3" y="131.7">100nf / 50v</text>
<text x="110.9" y="131.7">100nf / 50v</text>
<text x="126.1" y="131.7">100nf / 50v</text>
<text x="187.6" y="127.9">R20</text>
<text x="193.2" y="126.6">1K</text>
<text x="205.7" y="126.7">Q3</text>
<text x="208.5" y="130.4">D10</text>
<text x="237.2" y="126.7">K3</text>
<text x="245.6" y="126.6">AZ943-1CH-12DE</text>
<text x="86.7" y="134.2">100nf / 50v</text>
<text x="102" y="134.2">100nf / 50v</text>
<text x="118.5" y="134.2">100nf / 50v</text>
<text x="191.4" y="133">BC847C-TP</text>
<text x="91.6" y="139.3">C5</text>
<text x="99.2" y="139.3">C7</text>
<text x="106.9" y="139.3">C9</text>
<text x="114.6" y="139.3">C10</text>
<text x="122.2" y="139.3">C11</text>
<text x="129.8" y="139.3">C12</text>
<text x="211.7" y="138.7">+12V</text>
<text x="199.7" y="145.7">LL4148-GS08</text>
<text x="187.6" y="153.3">R21</text>
<text x="193.2" y="152">1K</text>
<text x="205.7" y="152.1">Q4</text>
<text x="208.5" y="155.8">D11</text>
<text x="237.2" y="152.1">K4</text>
<text x="245.6" y="152">AZ943-1CH-12DE</text>
<text x="191.4" y="158.4">BC847C-TP</text>
<text x="92.1" y="165.2" transform="rotate(-90 92.1 165.2)">R7</text>
<text x="93.4" y="165.9">1K</text>
<text x="99.7" y="165.2" transform="rotate(-90 99.7 165.2)">R8</text>
<text x="101" y="165.9">1K</text>
<text x="107.3" y="165.2" transform="rotate(-90 107.3 165.2)">R9</text>
<text x="108.6" y="165.9">1K</text>
<text x="114.9" y="165" transform="rotate(-90 114.9 165)">R10</text>
<text x="116.3" y="165.9">1K</text>
<text x="122.6" y="165" transform="rotate(-90 122.6 165)">R11</text>
<text x="123.9" y="165.9">1K</text>
<text x="130.2" y="165" transform="rotate(-90 130.2 165)">R12</text>
<text x="131.5" y="165.9">1K</text>
<text x="77.6" y="177.4">C4</text>
<text x="70.4" y="183.8">100nf / 50v</text>
<text x="99.4" y="190.1">J2</text>
<text x="105.8" y="190.1">J3</text>
<text x="113.4" y="190.1">J4</text>
</g>
<g font-size="1.8" fill="#a90000">
<text x="161.4" y="25.4">1</text>
<text x="161.4" y="27.9">2</text>
<text x="197.8" y="27.9">17</text>
<text x="197.8" y="25.4">18</text>
<text x="70.6" y="30.5">3</text>
<text x="83.3" y="30.5">2</text>
<text x="161.4" y="30.5">3</text>
<text x="161.4" y="33">4</text>
<text x="161.4" y="35.6">5</text>
<text x="197.8" y="35.6">14</text>
<text x="197.8" y="33">15</text>
<text x="197.8" y="30.5">16</text>
<text x="77.2" y="37.6" transform="rotate(-90 77.2 37.6)">1</text>
<text x="161.4" y="38.1">6</text>
<text x="161.4" y="40.6">7</text>
<text x="197.8" y="40.6">12</text>
<text x="197.8" y="38.1">13</text>
<text x="161.4" y="43.2">8</text>
<text x="161.4" y="45.7">9</text>
<text x="197.8" y="45.7">10</text>
<text x="197.8" y="43.2">11</text>
<text x="220.7" y="71.2" transform="rotate(-90 220.7 71.2)">A1</text>
<text x="228.3" y="71.1" transform="rotate(-90 228.3 71.1)">12</text>
<text x="233.4" y="71.1" transform="rotate(-90 233.4 71.1)">14</text>
<text x="89.7" y="73.7">1</text>
<text x="89.7" y="76.2">2</text>
<text x="128.6" y="76.2">27</text>
<text x="128.6" y="73.7">28</text>
<text x="197.9" y="78">1</text>
<text x="204.7" y="73.1" transform="rotate(-90 204.7 73.1)">3</text>
<text x="89.7" y="78.7">3</text>
<text x="89.7" y="81.3">4</text>
<text x="89.7" y="83.8">5</text>
<text x="128.6" y="83.8">24</text>
<text x="128.6" y="81.3">25</text>
<text x="128.6" y="78.7">26</text>
<text x="204.7" y="80.8" transform="rotate(-90 204.7 80.8)">2</text>
<text x="220.7" y="83.9" transform="rotate(-90 220.7 83.9)">A2</text>
<text x="230.9" y="83.8" transform="rotate(-90 230.9 83.8)">11</text>
<text x="89.7" y="86.4">6</text>
<text x="89.7" y="88.9">7</text>
<text x="128.6" y="88.9">22</text>
<text x="128.6" y="86.4">23</text>
<text x="89.7" y="91.4">8</text>
<text x="89.7" y="94">9</text>
<text x="128.6" y="94">20</text>
<text x="128.6" y="91.4">21</text>
<text x="89.2" y="96.5">10</text>
<text x="89.2" y="99.1">11</text>
<text x="89.2" y="101.6">12</text>
<text x="128.6" y="101.6">17</text>
<text x="128.6" y="99.1">18</text>
<text x="128.6" y="96.5">19</text>
<text x="204.7" y="98.5" transform="rotate(-90 204.7 98.5)">3</text>
<text x="220.7" y="96.6" transform="rotate(-90 220.7 96.6)">A1</text>
<text x="228.3" y="96.5" transform="rotate(-90 228.3 96.5)">12</text>
<text x="233.4" y="96.5" transform="rotate(-90 233.4 96.5)">14</text>
<text x="89.2" y="104.1">13</text>
<text x="89.2" y="106.7">14</text>
<text x="128.6" y="106.7">15</text>
<text x="128.6" y="104.1">16</text>
<text x="197.9" y="103.4">1</text>
<text x="204.7" y="106.2" transform="rotate(-90 204.7 106.2)">2</text>
<text x="156.4" y="111.8">1</text>
<text x="220.7" y="109.3" transform="rotate(-90 220.7 109.3)">A2</text>
<text x="230.9" y="109.2" transform="rotate(-90 230.9 109.2)">11</text>
<text x="255.4" y="111.8">3</text>
<text x="156.4" y="114.3">2</text>
<text x="156.4" y="116.8">3</text>
<text x="156.4" y="119.4">4</text>
<text x="255.4" y="116.8">1</text>
<text x="255.4" y="114.3">2</text>
<text x="255.4" y="119.4">2</text>
<text x="204.7" y="123.9" transform="rotate(-90 204.7 123.9)">3</text>
<text x="220.7" y="122" transform="rotate(-90 220.7 122)">A1</text>
<text x="228.3" y="121.9" transform="rotate(-90 228.3 121.9)">12</text>
<text x="233.4" y="121.9" transform="rotate(-90 233.4 121.9)">14</text>
<text x="255.4" y="121.9">1</text>
<text x="67.1" y="127.1" transform="rotate(-90 67.1 127.1)">1</text>
<text x="69.6" y="127.1" transform="rotate(-90 69.6 127.1)">2</text>
<text x="72.1" y="127.1" transform="rotate(-90 72.1 127.1)">3</text>
<text x="74.7" y="127.1" transform="rotate(-90 74.7 127.1)">4</text>
<text x="77.2" y="127.1" transform="rotate(-90 77.2 127.1)">5</text>
<text x="197.9" y="128.8">1</text>
<text x="204.7" y="131.6" transform="rotate(-90 204.7 131.6)">2</text>
<text x="220.7" y="134.7" transform="rotate(-90 220.7 134.7)">A2</text>
<text x="230.9" y="134.6" transform="rotate(-90 230.9 134.6)">11</text>
<text x="204.7" y="149.3" transform="rotate(-90 204.7 149.3)">3</text>
<text x="220.7" y="147.4" transform="rotate(-90 220.7 147.4)">A1</text>
<text x="228.3" y="147.3" transform="rotate(-90 228.3 147.3)">12</text>
<text x="233.4" y="147.3" transform="rotate(-90 233.4 147.3)">14</text>
<text x="197.9" y="154.2">1</text>
<text x="204.7" y="157" transform="rotate(-90 204.7 157)">2</text>
<text x="220.7" y="160.1" transform="rotate(-90 220.7 160.1)">A2</text>
<text x="230.9" y="160" transform="rotate(-90 230.9 160)">11</text>
<text x="98.8" y="181.7" transform="rotate(-90 98.8 181.7)">1</text>
<text x="101.3" y="181.7" transform="rotate(-90 101.3 181.7)">2</text>
<text x="103.9" y="181.7" transform="rotate(-90 103.9 181.7)">1</text>
<text x="106.4" y="181.7" transform="rotate(-90 106.4 181.7)">2</text>
<text x="109" y="181.7" transform="rotate(-90 109 181.7)">3</text>
<text x="111.5" y="181.7" transform="rotate(-90 111.5 181.7)">1</text>
<text x="114" y="181.7" transform="rotate(-90 114 181.7)">2</text>
<text x="116.6" y="181.7" transform="rotate(-90 116.6 181.7)">3</text>
</g>
<g font-size="1.8" fill="#0f0f0f">
<text x="31.7" y="83.8">RESET</text>
<text x="31.7" y="97.8">STATUS</text>
<text x="31.7" y="105.4">MODO</text>
<text x="69.8" y="133.3">ICSP</text>
<text x="97.8" y="187.9">+</text>
<text x="104.1" y="195.6">Entradas</text>
</g>
<g font-size="1.8" fill="#0000c2">
<text x="163.8" y="118.1">TX</text>
<text x="163.8" y="115.6">Rx</text>
<text x="163.8" y="120.6">Gnd</text>
</g>
</svg>
